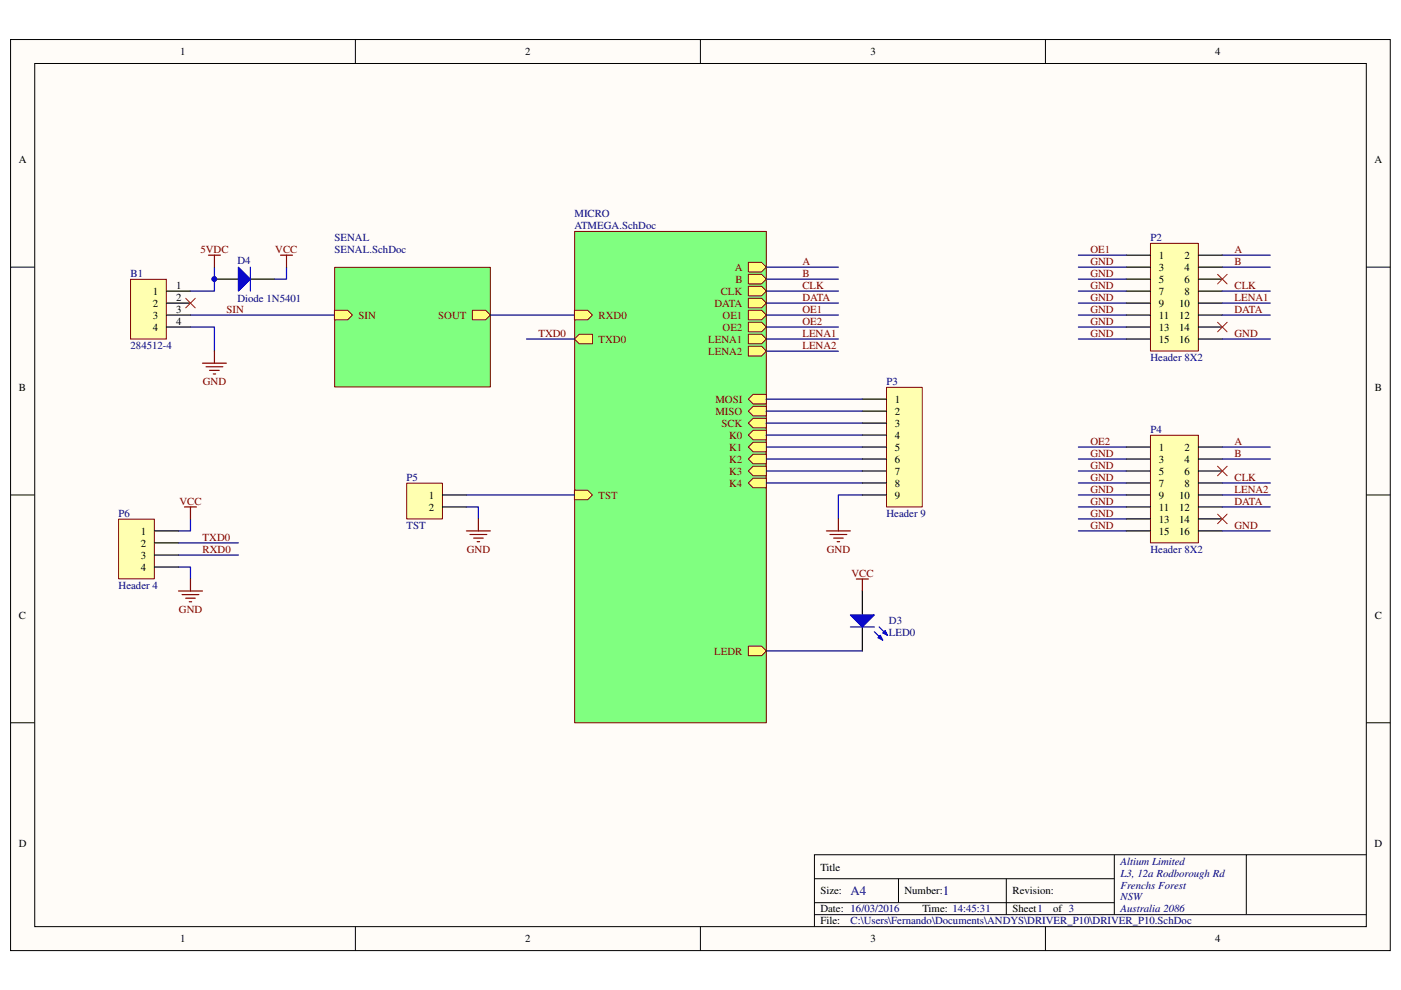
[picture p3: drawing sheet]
<svg xmlns="http://www.w3.org/2000/svg" width="297mm" height="210mm" viewBox="0 0 297 210" stroke-linecap="round" stroke-linejoin="round" font-family="sans-serif">
<path d="M2.3 8.4h292.5v193.1h-292.5z" fill="#fffcf8"/>
<path d="M2.2 8.4h292.6v193.1h-292.6z" fill="none" stroke="#000" stroke-width=".21"/>
<path d="M7.4 13.5h282.3v183h-282.3z" fill="#fffcf8"/>
<g fill="none" stroke="#000" stroke-width=".21">
<path d="M7.4 13.5h282.3v183h-282.3zM75.3 8.3v5.1M148.5 8.3v5.1M221.7 8.3v5.1M2.2 56.6h5.1M289.7 56.6h5.1M2.2 104.9h5.1M289.7 104.9h5.1M2.2 153.2h5.1M289.7 153.2h5.1M75.3 196.5v5.1M148.5 196.5v5.1"/>
<path d="M172.7 186.3h63.6M172.7 193.9h117M172.7 191.4h63.6M190.5 186.3v5.1M213.4 186.3v7.6M221.7 196.5v5.1M236.3 181.2v12.7M264.2 181.2h-91.5v15.3M289.7 181.2h-25.5v12.7"/>
</g>
<path d="M27.7 59.3h7.6v12.6h-7.6z" fill="#ffffb0"/>
<path d="M27.7 59.2h7.6v12.7h-7.6z" fill="none" stroke="#800000" stroke-width=".21"/>
<path d="M35.3 61.7h5.1M35.3 64.3h5.1M35.3 66.8h5.1M35.3 69.3h5.1" fill="none" stroke="#000" stroke-width=".25"/>
<path d="M45.5 56.6v5.1h-5.1M40.4 69.3h5.1v5.2M40.4 66.8h30.5" fill="none" stroke="#000080" stroke-width=".25"/>
<path d="M44.2 54.1h2.5M45.5 54.1v2.5M42.9 77h5.1M43.7 77.8h3.5M44.4 78.5h2.1M45.2 79.3h.5M45.5 74.5v2.5" fill="none" stroke="#800000" stroke-width=".25"/>
<path d="M39.4 63.2l2 2.1M41.4 63.2l-2 2.1" fill="none" stroke="#f00" stroke-width=".21"/>
<path d="M71 56.7h33v25.3h-33z" fill="#80ff80"/>
<path d="M70.9 56.7h33.1v25.3h-33.1z" fill="none" stroke="#800000" stroke-width=".21"/>
<path d="M70.9 65.8h2.8l1 1-1 1h-2.8z" fill-rule="evenodd" fill="#ffff80"/>
<path d="M70.9 65.8h2.8l1 1-1 1h-2.8z" fill="none" stroke="#800000" stroke-width=".21"/>
<path d="M100.2 65.8h2.8l1 1-1 1h-2.8z" fill-rule="evenodd" fill="#ffff80"/>
<path d="M100.2 65.8h2.8l1 1-1 1h-2.8z" fill="none" stroke="#800000" stroke-width=".21"/>
<path d="M104 66.8h17.8" fill="none" stroke="#000080" stroke-width=".25"/>
<path d="M121.9 49.1h40.6v104.1h-40.6z" fill="#80ff80"/>
<path d="M121.8 49.1h40.7v104.1h-40.7z" fill="none" stroke="#800000" stroke-width=".21"/>
<path d="M121.8 65.8h2.8l1 1-1 1h-2.8z" fill-rule="evenodd" fill="#ffff80"/>
<path d="M121.8 65.8h2.8l1 1-1 1h-2.8z" fill="none" stroke="#800000" stroke-width=".21"/>
<path d="M121.8 103.9h2.8l1 1-1 1.1h-2.8z" fill-rule="evenodd" fill="#ffff80"/>
<path d="M121.8 103.9h2.8l1 1-1 1.1h-2.8z" fill="none" stroke="#800000" stroke-width=".21"/>
<path d="M158.7 55.6h2.8l1 1-1 1.1h-2.8z" fill-rule="evenodd" fill="#ffff80"/>
<path d="M158.7 55.6h2.8l1 1-1 1.1h-2.8z" fill="none" stroke="#800000" stroke-width=".21"/>
<path d="M158.7 58.2h2.8l1 1-1 1h-2.8z" fill-rule="evenodd" fill="#ffff80"/>
<path d="M158.7 58.2h2.8l1 1-1 1h-2.8z" fill="none" stroke="#800000" stroke-width=".21"/>
<path d="M158.7 60.7h2.8l1 1-1 1h-2.8z" fill-rule="evenodd" fill="#ffff80"/>
<path d="M158.7 60.7h2.8l1 1-1 1h-2.8z" fill="none" stroke="#800000" stroke-width=".21"/>
<path d="M158.7 63.2h2.8l1 1.1-1 1h-2.8z" fill-rule="evenodd" fill="#ffff80"/>
<path d="M158.7 63.2h2.8l1 1.1-1 1h-2.8z" fill="none" stroke="#800000" stroke-width=".21"/>
<path d="M158.7 65.8h2.8l1 1-1 1h-2.8z" fill-rule="evenodd" fill="#ffff80"/>
<path d="M158.7 65.8h2.8l1 1-1 1h-2.8z" fill="none" stroke="#800000" stroke-width=".21"/>
<path d="M158.7 68.3h2.8l1 1-1 1.1h-2.8z" fill-rule="evenodd" fill="#ffff80"/>
<path d="M158.7 68.3h2.8l1 1-1 1.1h-2.8z" fill="none" stroke="#800000" stroke-width=".21"/>
<path d="M158.7 70.9h2.8l1 1-1 1h-2.8z" fill-rule="evenodd" fill="#ffff80"/>
<path d="M158.7 70.9h2.8l1 1-1 1h-2.8z" fill="none" stroke="#800000" stroke-width=".21"/>
<path d="M158.7 73.4h2.8l1 1.1-1 1h-2.8z" fill-rule="evenodd" fill="#ffff80"/>
<path d="M158.7 73.4h2.8l1 1.1-1 1h-2.8z" fill="none" stroke="#800000" stroke-width=".21"/>
<path d="M159.7 91.2h2.8v2.1h-2.8l-1-1.1z" fill-rule="evenodd" fill="#ffff80"/>
<path d="M159.7 91.2h2.8v2.1h-2.8l-1-1.1z" fill="none" stroke="#800000" stroke-width=".21"/>
<path d="M159.7 93.8h2.8v2h-2.8l-1-1z" fill-rule="evenodd" fill="#ffff80"/>
<path d="M159.7 93.8h2.8v2h-2.8l-1-1z" fill="none" stroke="#800000" stroke-width=".21"/>
<path d="M159.7 96.3h2.8v2h-2.8l-1-1z" fill-rule="evenodd" fill="#ffff80"/>
<path d="M159.7 96.3h2.8v2h-2.8l-1-1z" fill="none" stroke="#800000" stroke-width=".21"/>
<path d="M158.7 99.9l1-1.1h2.8v2.1h-2.8z" fill-rule="evenodd" fill="#ffff80"/>
<path d="M158.7 99.9l1-1.1h2.8v2.1h-2.8z" fill="none" stroke="#800000" stroke-width=".21"/>
<path d="M158.7 102.4l1-1h2.8v2h-2.8z" fill-rule="evenodd" fill="#ffff80"/>
<path d="M158.7 102.4l1-1h2.8v2h-2.8z" fill="none" stroke="#800000" stroke-width=".21"/>
<path d="M159.7 83.6h2.8v2h-2.8l-1-1z" fill-rule="evenodd" fill="#ffff80"/>
<path d="M159.7 83.6h2.8v2h-2.8l-1-1z" fill="none" stroke="#800000" stroke-width=".21"/>
<path d="M159.7 86.1h2.8v2.1h-2.8l-1-1z" fill-rule="evenodd" fill="#ffff80"/>
<path d="M159.7 86.1h2.8v2.1h-2.8l-1-1z" fill="none" stroke="#800000" stroke-width=".21"/>
<path d="M159.7 88.7h2.8v2h-2.8l-1-1z" fill-rule="evenodd" fill="#ffff80"/>
<path d="M159.7 88.7h2.8v2h-2.8l-1-1z" fill="none" stroke="#800000" stroke-width=".21"/>
<path d="M158.7 137h2.8l1 1-1 1h-2.8z" fill-rule="evenodd" fill="#ffff80"/>
<path d="M158.7 137h2.8l1 1-1 1h-2.8z" fill="none" stroke="#800000" stroke-width=".21"/>
<path d="M121.8 71.9l1-1h2.8v2h-2.8z" fill-rule="evenodd" fill="#ffff80"/>
<path d="M121.8 71.9l1-1h2.8v2h-2.8z" fill="none" stroke="#800000" stroke-width=".21"/>
<path d="M25.2 110.1h7.5v12.6h-7.5z" fill="#ffffb0"/>
<path d="M25.1 110.1h7.6v12.6h-7.6z" fill="none" stroke="#800000" stroke-width=".21"/>
<path d="M32.8 112.6h5M32.8 115.1h5M32.8 117.7h5M32.8 120.2h5" fill="none" stroke="#000" stroke-width=".25"/>
<path d="M37.8 115.1h12.7M37.8 117.7h12.7M40.4 110v2.6h-2.6M37.8 120.2h2.6v2.6" fill="none" stroke="#000080" stroke-width=".25"/>
<path d="M39.1 107.5h2.6M40.4 107.5v2.5M37.8 125.3h5.1M38.6 126.1h3.6M39.4 126.8h2M40.1 127.6h.5M40.4 122.8v2.5" fill="none" stroke="#800000" stroke-width=".25"/>
<path d="M86.3 102.5h7.5v7.5h-7.5z" fill="#ffffb0"/>
<path d="M86.2 102.4h7.6v7.6h-7.6z" fill="none" stroke="#800000" stroke-width=".21"/>
<path d="M93.8 104.9h5.1M93.8 107.5h5.1" fill="none" stroke="#000" stroke-width=".25"/>
<path d="M98.9 107.5h2.5v2.5M98.9 104.9h22.9" fill="none" stroke="#000080" stroke-width=".25"/>
<path d="M98.9 112.6h5.1M99.6 113.3h3.6M100.4 114.1h2M101.2 114.9h.5M101.4 110v2.6" fill="none" stroke="#800000" stroke-width=".25"/>
<path d="M244 51.6h10.1v22.8h-10.1z" fill="#ffffb0"/>
<path d="M243.9 51.6h10.2v22.8h-10.2z" fill="none" stroke="#800000" stroke-width=".21"/>
<g fill="none" stroke="#000" stroke-width=".25">
<path d="M238.8 54.1h5.1M238.8 56.6h5.1M238.8 59.2h5.1M254.1 54.1h5.1M254.1 56.6h5.1M254.1 59.2h5.1M238.8 61.7h5.1M238.8 64.3h5.1M238.8 66.8h5.1M238.8 69.3h5.1M238.8 71.9h5.1M254.1 61.7h5.1"/>
<path d="M254.1 64.3h5.1M254.1 66.8h5.1M254.1 69.3h5.1M254.1 71.9h5.1"/>
</g>
<path d="M244 92.3h10.1v22.8h-10.1z" fill="#ffffb0"/>
<path d="M243.9 92.3h10.2v22.8h-10.2z" fill="none" stroke="#800000" stroke-width=".21"/>
<g fill="none" stroke="#000" stroke-width=".25">
<path d="M238.8 94.8h5.1M238.8 97.3h5.1M238.8 99.9h5.1M254.1 94.8h5.1M254.1 97.3h5.1M254.1 99.9h5.1M238.8 102.4h5.1M238.8 104.9h5.1M238.8 107.5h5.1M238.8 110h5.1M238.8 112.6h5.1M254.1 102.4h5.1"/>
<path d="M254.1 104.9h5.1M254.1 107.5h5.1M254.1 110h5.1M254.1 112.6h5.1"/>
</g>
<g fill="none" stroke="#000080" stroke-width=".25">
<path d="M162.5 56.6h15.3M162.5 59.2h15.3M228.6 54.1h10.2M228.6 56.6h10.2M228.6 59.2h10.2M259.2 54.1h10.1M259.2 56.6h10.1M162.5 61.7h15.3M162.5 64.3h15.3M162.5 66.8h15.3M162.5 69.3h15.3M162.5 71.9h15.3"/>
<path d="M162.5 74.5h15.3M228.6 61.7h10.2M228.6 64.3h10.2M228.6 66.8h10.2M228.6 69.3h10.2M228.6 71.9h10.2M259.2 61.7h10.1M259.2 64.3h10.1M259.2 66.8h10.1M259.2 71.9h10.1M162.5 94.8h20.3M162.5 97.3h20.3"/>
<path d="M162.5 99.9h20.3M228.6 94.8h10.2M228.6 97.3h10.2M228.6 99.9h10.2M259.2 94.8h10.1M259.2 97.3h10.1M162.5 102.4h20.3M182.8 104.9h-5v5.1M228.6 102.4h10.2M228.6 104.9h10.2M228.6 107.5h10.2M228.6 110h10.2"/>
<path d="M228.6 112.6h10.2M259.2 102.4h10.1M259.2 104.9h10.1M259.2 107.5h10.1M259.2 112.6h10.1"/>
</g>
<path d="M258.1 58.2l2.1 2M260.2 58.2l-2.1 2M258.1 68.3l2.1 2.1M260.2 68.3l-2.1 2.1M258.1 98.8l2.1 2.1M260.2 98.8l-2.1 2.1M258.1 109l2.1 2M260.2 109l-2.1 2" fill="none" stroke="#f00" stroke-width=".21"/>
<path d="M175.2 112.6h5.1M176 113.3h3.5M176.7 114.1h2.1M177.5 114.9h.5M177.8 110v2.6" fill="none" stroke="#800000" stroke-width=".25"/>
<path d="M188 82.2h7.5v25.3h-7.5z" fill="#ffffb0"/>
<path d="M188 82.1h7.5v25.4h-7.5z" fill="none" stroke="#800000" stroke-width=".21"/>
<path d="M182.8 84.6h5.1M182.8 87.2h5.1M182.8 89.7h5.1M182.8 92.2h5.1M182.8 94.8h5.1M182.8 97.3h5.1M182.8 99.9h5.1M182.8 102.4h5.1M182.8 104.9h5.1M182.8 125.3v5.1M182.8 132.9v5.1" fill="none" stroke="#000" stroke-width=".25"/>
<path d="M162.5 92.2h20.3M162.5 89.7h20.3M162.5 87.2h20.3M162.5 84.6h20.3" fill="none" stroke="#000080" stroke-width=".25"/>
<path d="M180.3 130.4h5.1l-2.6 2.5z" fill="#00f"/>
<path d="M180.3 130.4h5.1l-2.6 2.5zM185.4 133.9l1.8 1.8M186.4 132.9l1.8 1.8" fill="none" stroke="#00f" stroke-width=".25"/>
<path d="M186.1 135.2l.5-.5 .6 1z" fill="#00f"/>
<path d="M186.1 135.2l.5-.5 .6 1z" fill="none" stroke="#00f" stroke-width=".25"/>
<path d="M187.2 134.2l.5-.5 .5 1z" fill="#00f"/>
<path d="M180.3 132.9h5.1M187.2 134.2l.5-.5 .5 1z" fill="none" stroke="#00f" stroke-width=".25"/>
<path d="M111.6 71.9h10.2M162.5 138h20.3" fill="none" stroke="#000080" stroke-width=".25"/>
<path d="M181.6 122.8h2.5M182.8 122.8v2.5" fill="none" stroke="#800000" stroke-width=".25"/>
<path d="M45.5 59.2h5" fill="none" stroke="#000" stroke-width=".25"/>
<circle cx="45.4" cy="59.2" r=".49" fill="#000080"/>
<circle cx="45.4" cy="59.2" r=".49" fill="none" stroke="#000080" stroke-width=".21"/>
<path d="M53.1 59.2h5.1" fill="none" stroke="#000" stroke-width=".25"/>
<path d="M50.5 56.6l2.6 2.6-2.6 2.5z" fill="#00f"/>
<path d="M50.5 56.6l2.6 2.6-2.6 2.5zM53.1 56.6v5.1" fill="none" stroke="#00f" stroke-width=".25"/>
<circle cx="45.4" cy="59.2" r=".49" fill="#000080"/>
<circle cx="45.4" cy="59.2" r=".49" fill="none" stroke="#000080" stroke-width=".21"/>
<path d="M60.7 56.6v2.6h-2.5" fill="none" stroke="#000080" stroke-width=".25"/>
<path d="M59.5 54.1h2.5M60.7 54.1v2.5" fill="none" stroke="#800000" stroke-width=".25"/>
<g font-size="2.8" fill="#000080">
<text x="180.3" y="189.8">A4</text>
<text x="199.9" y="189.8">1</text>
</g>
<g font-size="2.3">
<text x="38.2" y="11.7">1</text>
<text x="111.4" y="11.7">2</text>
<text x="184.5" y="11.7">3</text>
<text x="257.6" y="11.7">4</text>
<text x="4" y="34.5">A</text>
<text x="291.4" y="34.5">A</text>
<text x="245.7" y="54.9">1</text>
<text x="245.7" y="57.4">3</text>
<text x="245.7" y="60">5</text>
<text x="251.2" y="54.9">2</text>
<text x="251.2" y="57.4">4</text>
<text x="251.2" y="60">6</text>
<text x="32.4" y="62.5">1</text>
<text x="32.4" y="65.1">2</text>
<text x="37.3" y="61.3">1</text>
<text x="37.3" y="63.8">2</text>
<text x="245.7" y="62.5">7</text>
<text x="245.7" y="65.1">9</text>
<text x="250" y="65.1">10</text>
<text x="251.2" y="62.5">8</text>
<text x="32.4" y="67.6">3</text>
<text x="32.4" y="70.1">4</text>
<text x="37.3" y="66.3">3</text>
<text x="37.3" y="68.9">4</text>
<text x="245.7" y="67.6">11</text>
<text x="245.7" y="70.1">13</text>
<text x="250" y="67.6">12</text>
<text x="250" y="70.1">14</text>
<text x="245.7" y="72.7">15</text>
<text x="250" y="72.7">16</text>
<text x="4" y="82.8">B</text>
<text x="291.5" y="82.8">B</text>
<text x="189.7" y="85.4">1</text>
<text x="189.7" y="88">2</text>
<text x="189.7" y="90.5">3</text>
<text x="189.7" y="93">4</text>
<text x="189.7" y="95.6">5</text>
<text x="245.7" y="95.6">1</text>
<text x="251.2" y="95.6">2</text>
<text x="189.7" y="98.1">6</text>
<text x="189.7" y="100.7">7</text>
<text x="245.7" y="98.1">3</text>
<text x="245.7" y="100.7">5</text>
<text x="251.2" y="98.1">4</text>
<text x="251.2" y="100.7">6</text>
<text x="90.9" y="105.7">1</text>
<text x="189.7" y="103.2">8</text>
<text x="189.7" y="105.7">9</text>
<text x="245.7" y="103.2">7</text>
<text x="245.7" y="105.7">9</text>
<text x="250" y="105.7">10</text>
<text x="251.2" y="103.2">8</text>
<text x="29.8" y="113.4">1</text>
<text x="90.9" y="108.3">2</text>
<text x="245.7" y="108.3">11</text>
<text x="245.7" y="110.8">13</text>
<text x="245.7" y="113.4">15</text>
<text x="250" y="108.3">12</text>
<text x="250" y="110.8">14</text>
<text x="250" y="113.4">16</text>
<text x="29.8" y="115.9">2</text>
<text x="29.8" y="118.4">3</text>
<text x="29.8" y="121">4</text>
<text x="4" y="131.2">C</text>
<text x="291.5" y="131.2">C</text>
<text x="4" y="179.5">D</text>
<text x="291.4" y="179.5">D</text>
<text x="173.9" y="184.6">Title</text>
<text x="173.9" y="189.7">Size:</text>
<text x="191.8" y="189.7">Number:</text>
<text x="214.7" y="189.7">Revision:</text>
<text x="173.9" y="193.5">Date: 16/03/2016</text>
<text x="173.9" y="196">File:</text>
<text x="195.6" y="193.5">Time: 14:45:31</text>
<text x="214.7" y="193.5">Sheet1</text>
<text x="223.3" y="193.5">of 3</text>
<text x="38.2" y="199.8">1</text>
<text x="111.4" y="199.8">2</text>
<text x="184.5" y="199.8">3</text>
<text x="257.6" y="199.8">4</text>
</g>
<g font-size="2.3" fill="#000080">
<text x="121.8" y="46">MICRO</text>
<text x="70.9" y="51.1">SENAL</text>
<text x="70.9" y="53.6">SENAL.SchDoc</text>
<text x="121.8" y="48.6">ATMEGA.SchDoc</text>
<text x="243.9" y="51.1">P2</text>
<text x="27.7" y="58.7">B1</text>
<text x="50.3" y="55.9">D4</text>
<text x="50.3" y="64.1">Diode 1N5401</text>
<text x="27.7" y="74">284512-4</text>
<text x="243.9" y="76.5">Header 8X2</text>
<text x="188" y="81.6">P3</text>
<text x="243.9" y="91.8">P4</text>
<text x="86.2" y="101.9">P5</text>
<text x="25.1" y="109.6">P6</text>
<text x="86.2" y="112.1">TST</text>
<text x="188" y="109.6">Header 9</text>
<text x="243.9" y="117.2">Header 8X2</text>
<text x="25.1" y="124.8">Header 4</text>
<text x="188.5" y="132.2">D3</text>
<text x="188.5" y="134.7">LED0</text>
<text x="237.6" y="183.3">Altium Limited</text>
<text x="237.6" y="185.8">L3, 12a Rodborough Rd</text>
<text x="237.6" y="188.4">Frenchs Forest</text>
<text x="237.6" y="190.9">NSW</text>
<text x="180.3" y="196">C:\Users\Fernando\Documents\ANDYS\DRIVER_P10\DRIVER_P10.SchDoc</text>
<text x="237.6" y="193.5">Australia 2086</text>
</g>
<g font-size="2.3" fill="#800000">
<text x="42.5" y="53.6">5VDC</text>
<text x="58.4" y="53.6">VCC</text>
<text x="231.2" y="53.6">OE1</text>
<text x="261.7" y="53.6">A</text>
<text x="155.8" y="57.4">A</text>
<text x="155.9" y="60">B</text>
<text x="170.1" y="56.2">A</text>
<text x="170.1" y="58.7">B</text>
<text x="231.2" y="56.2">GND</text>
<text x="231.2" y="58.7">GND</text>
<text x="261.7" y="56.2">B</text>
<text x="151.5" y="65.1">DATA</text>
<text x="152.8" y="62.5">CLK</text>
<text x="170.1" y="61.3">CLK</text>
<text x="170.1" y="63.8">DATA</text>
<text x="231.2" y="61.3">GND</text>
<text x="231.2" y="63.8">GND</text>
<text x="261.7" y="61.3">CLK</text>
<text x="261.7" y="63.8">LENA1</text>
<text x="48" y="66.3">SIN</text>
<text x="76" y="67.6">SIN</text>
<text x="92.9" y="67.6">SOUT</text>
<text x="114.2" y="71.4">TXD0</text>
<text x="126.9" y="67.6">RXD0</text>
<text x="153.2" y="67.6">OE1</text>
<text x="153.2" y="70.1">OE2</text>
<text x="170.1" y="66.3">OE1</text>
<text x="170.1" y="68.9">OE2</text>
<text x="170.1" y="71.4">LENA1</text>
<text x="231.2" y="66.3">GND</text>
<text x="231.2" y="68.9">GND</text>
<text x="231.2" y="71.4">GND</text>
<text x="261.7" y="66.3">DATA</text>
<text x="261.7" y="71.4">GND</text>
<text x="126.9" y="72.7">TXD0</text>
<text x="150.2" y="72.7">LENA1</text>
<text x="150.2" y="75.2">LENA2</text>
<text x="170.1" y="74">LENA2</text>
<text x="43" y="81.6">GND</text>
<text x="151.7" y="85.4">MOSI</text>
<text x="151.7" y="88">MISO</text>
<text x="152.9" y="90.5">SCK</text>
<text x="154.6" y="93">K0</text>
<text x="154.6" y="95.6">K1</text>
<text x="231.2" y="94.3">OE2</text>
<text x="261.7" y="94.3">A</text>
<text x="154.6" y="98.1">K2</text>
<text x="154.6" y="100.7">K3</text>
<text x="231.2" y="96.9">GND</text>
<text x="231.2" y="99.4">GND</text>
<text x="231.2" y="101.9">GND</text>
<text x="261.7" y="96.9">B</text>
<text x="261.7" y="101.9">CLK</text>
<text x="38.1" y="107">VCC</text>
<text x="126.9" y="105.7">TST</text>
<text x="154.6" y="103.2">K4</text>
<text x="231.2" y="104.5">GND</text>
<text x="231.2" y="107">GND</text>
<text x="261.7" y="104.5">LENA2</text>
<text x="261.7" y="107">DATA</text>
<text x="231.2" y="109.6">GND</text>
<text x="231.2" y="112.1">GND</text>
<text x="261.7" y="112.1">GND</text>
<text x="43" y="114.6">TXD0</text>
<text x="43" y="117.2">RXD0</text>
<text x="99" y="117.2">GND</text>
<text x="175.3" y="117.2">GND</text>
<text x="180.5" y="122.3">VCC</text>
<text x="37.9" y="129.9">GND</text>
<text x="151.4" y="138.8">LEDR</text>
</g>
</svg>
